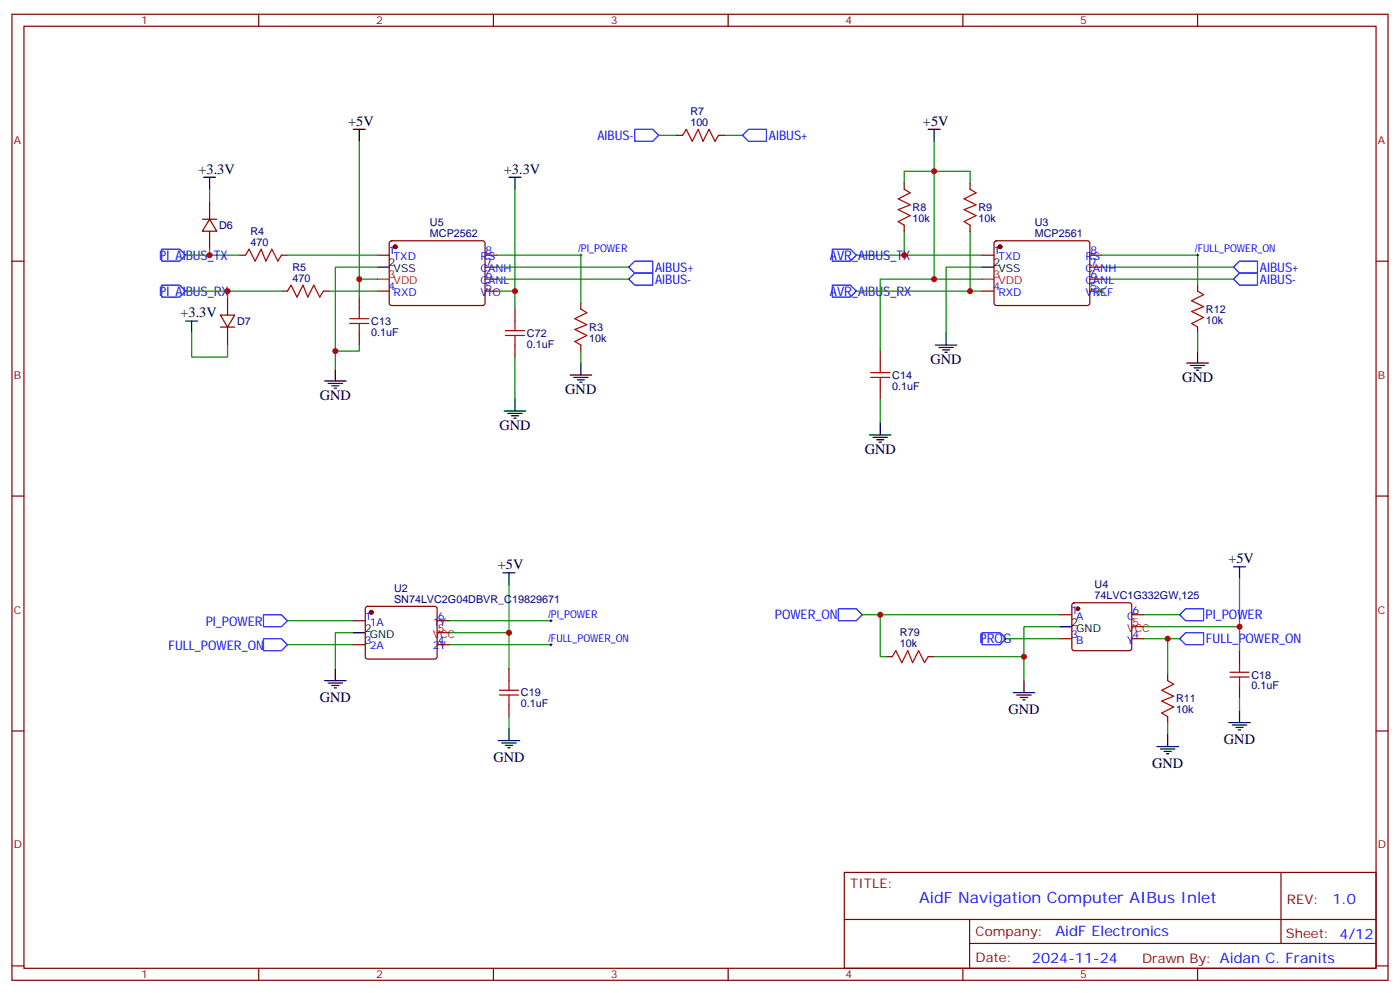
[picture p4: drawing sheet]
<svg xmlns="http://www.w3.org/2000/svg" width="412mm" height="292mm" viewBox="0 0 412 292" stroke-linecap="round" stroke-linejoin="round" font-family="sans-serif">
<g fill="none" stroke="#870000" stroke-width=".35">
<path d="M3.5 4.2h405.4v284.3h-405.4zM7.1 7.7h398.2v277.3h-398.2zM76.2 4.2v3.5M145.3 4.2v3.5M214.5 4.2v3.5M283.6 4.2v3.5M352.8 4.2v3.5M199.3 39.8h1.8M211.7 39.8h1.7M61.7 59.2v5.3M266.3 53.9v1.8M285.8 53.9v1.8"/>
<path d="M3.5 76.9h3.6M59.6 64.5h4.3M61.7 64.5l2.2 3.6h-4.3zM61.7 68.1v5.2M70.6 75.1h1.7M82.9 75.1h1.8M111.1 75.1h3.6M114.9 71.1l.5-.2h27l.5 .7-.1 17.9-.6 .4h-27.1l-.4-.7v-17.6zM142.9 75.1h3.5M142.9 78.6h3.5M266.3 66.3v1.8M285.8 66.3v1.8"/>
<path d="M289.3 75.1h3.5M293 71.1l.5-.2h27.1l.4 .7v17.9l-.7 .4h-27.1l-.4-.7v-17.6zM321 75.1h3.6M321 78.6h3.6M405.3 76.9h3.6M64.9 92.7h4.2l-2.1 3.6zM64.9 96.3h4.2M67 87.5v5.2M67 96.3v5.3M82.9 85.7h1.8M95.2 85.7h1.8M105.8 87.5v3.5"/>
<path d="M105.8 98v3.6M111.1 85.7h3.6M142.9 85.7h3.5M142.9 82.2h3.5M151.7 91v3.5M171.1 89.2v1.8M289.3 85.7h3.5M321 85.7h3.6M321 82.2h3.6M352.8 83.9v1.8M352.8 96.3v1.7M151.7 101.6v3.5"/>
<path d="M171.1 101.6v1.7M259.3 103.3v3.6M259.3 113.9v3.5M3.5 146h3.6M405.3 146h3.6M107.8 178.7l.5-.2h19.8l.5 .2 .2 .5-.1 14.4-.6 .4-20.1-.1-.4-.6v-14.1zM316 177.6l.4-.2h16.3l.5 .2 .2 .5v12.7l-.3 .5-.4 .2h-16.3l-.5-.2-.2-.5v-12.7zM104.1 182.7h3.5M104.1 189.8h3.5M128.8 182.7h3.5M128.8 189.8h3.5M149.9 196.8v3.5"/>
<path d="M261.1 193.3h1.7M273.4 193.3h1.8M312.2 180.9h3.5M312.2 188h3.5M333.4 180.9h3.5M333.4 188h3.5M344 198.6v1.7M365.1 191.5v3.6M3.5 215.2h3.6M149.9 207.4v3.5M344 210.9v1.8M365.1 202.1v3.5"/>
<path d="M405.3 215.2h3.6M248.7 256.8h156.6v28.2h-156.6zM377.3 256.8v20.9M248.7 270.6h156.5M285.6 277.7h119.6M285.6 270.6v14.1M3.5 284.3h3.6M76.2 285v3.5M145.3 285v3.5M214.5 285v3.5M283.6 285v3.5M352.8 285v3.5"/>
<path d="M405.3 284.3h3.6"/>
</g>
<g fill="#870000" stroke="#870000" stroke-width=".35">
<circle cx="116.4" cy="72.6" r=".53"/>
<circle cx="294.6" cy="72.6" r=".53"/>
<circle cx="109.4" cy="180.2" r=".53"/>
<circle cx="317.5" cy="179.2" r=".53"/>
</g>
<g fill="none" stroke="#000" stroke-width=".35">
<path d="M104.1 38.1h3.5M105.8 38.1v3.5M273.4 38.1h3.5M275.2 38.1v3.5M60 52.2h3.5M61.7 52.2v3.5M149.9 52.2h3.6M151.7 52.2v3.5M111.1 78.6h3.6M289.3 78.6h3.5M54.7 94.5h3.5M56.4 94.5v3.5"/>
<path d="M278.7 98v3.6M95.6 112.1h6.4M96.7 112.9h4.2M97.7 113.6h2.1M98.4 114.3h.7M98.8 108.6v3.5M151.7 117.4v3.6M167.9 110.4h6.4M169 111.1h4.2M170 111.8h2.2M170.7 112.5h.7M171.1 106.9v3.5"/>
<path d="M275.5 101.6h6.4M276.6 102.3h4.2M277.6 103h2.2M278.3 103.7h.7M349.6 106.9h6.4M350.7 107.6h4.2M351.7 108.3h2.1M352.4 109h.7M352.8 103.3v3.6M148.5 121h6.4M149.6 121.7h4.2M150.6 122.4h2.2"/>
<path d="M151.3 123.1h.7M256.1 128h6.4M257.2 128.7h4.2M258.2 129.4h2.1M258.9 130.1h.7M259.3 124.5v3.5M148.2 168.6h3.5M149.9 168.6v3.5M363.4 166.8h3.5M365.1 166.8v3.6M98.8 196.8v3.5M104.1 186.2h3.5"/>
<path d="M312.2 184.5h3.5M95.6 200.3h6.4M96.7 201h4.2M97.7 201.8h2.1M98.4 202.5h.7M146.8 218h6.3M147.8 218.7h4.2M148.9 219.4h2.1M149.9 214.5v3.5M298.4 203.9h6.4M299.5 204.6h4.2M300.6 205.3h2.1"/>
<path d="M301.3 206h.7M301.6 200.3v3.6M340.8 219.7h6.3M344 216.2v3.5M361.9 212.7h6.4M363 213.4h4.2M364.1 214.1h2.1M364.8 214.8h.7M365.1 209.2v3.5M149.6 220.1h.7M341.8 220.5h4.3M342.9 221.2h2.1"/>
<path d="M343.6 221.9h.7"/>
</g>
<path d="M111.1 82.2h3.6M289.3 82.2h3.5M128.8 186.2h3.5M333.4 184.5h3.5" fill="none" stroke="#f00" stroke-width=".35"/>
<g fill="none" stroke="#00f" stroke-width=".35">
<path d="M187 38.1h5.3l1.7 1.7-1.7 1.8h-5.3zM218.7 39.8l1.8-1.7h5.3v3.5h-5.3zM47.6 73.3h5.3l1.8 1.8-1.8 1.8h-5.3zM185.2 78.6l1.8-1.7h5.3v3.5h-5.3zM245.2 73.3h5.3l1.7 1.8-1.7 1.8h-5.3zM363.4 78.6l1.7-1.7h5.3v3.5h-5.3zM47.6 83.9h5.3l1.8 1.8-1.8 1.8h-5.3zM185.2 82.2l1.8-1.8h5.3v3.5h-5.3zM245.2 83.9h5.3l1.7 1.8-1.7 1.8h-5.3zM365.1 80.4h5.3v3.5h-5.3l-1.7-1.7zM246.9 179.2h5.3l1.8 1.7-1.8 1.8h-5.3zM77.6 188h5.3l1.8 1.8-1.8 1.7h-5.3z"/>
<path d="M77.6 180.9h5.3l1.8 1.8-1.8 1.8h-5.3zM289.3 186.2h5.3l1.7 1.8-1.7 1.8h-5.3zM347.5 180.9l1.7-1.7h5.3v3.5h-5.3zM349.2 186.2h5.3v3.6h-5.3l-1.7-1.8z"/>
</g>
<g fill="none" stroke="#008700" stroke-width=".35">
<path d="M194 39.8h5.3M213.4 39.8h5.3M61.7 55.7v3.5M105.8 41.6v40.6h5.3M151.7 55.7v30h-5.3M266.3 53.9v-3.5h19.5v3.5M275.2 41.6v40.6h14.1M54.7 75.1h7M61.7 73.3v1.8h8.9M84.7 75.1h26.4M111.1 78.6h-12.3v30M146.4 75.1h24.7v14.1"/>
<path d="M146.4 78.6h38.8M252.2 75.1h37.1M266.3 68.1v7M285.8 68.1v17.6M289.3 78.6h-10.6v19.4M324.6 75.1h28.2v8.8M324.6 78.6h38.8M54.7 85.7h28.2M56.4 98v7.1h10.6v-3.5M67 85.7v1.8M97 85.7h14.1M105.8 82.2v5.3"/>
<path d="M146.4 82.2h38.8M151.7 85.7v5.3M252.2 85.7h37.1M275.2 82.2h-15.9v21.1M324.6 82.2h38.8M352.8 98v5.3M105.8 101.6v1.7h-7M151.7 105.1v12.3M171.1 103.3v3.6M259.3 117.4v7.1M149.9 172.1v14.1M365.1 170.4v14.1h-28.2"/>
<path d="M84.7 189.8h19.4M84.7 182.7h19.4M104.1 186.2h-5.3v10.6M132.3 186.2h17.6v10.6M132.3 189.8h30M132.3 182.7h30M254 180.9h58.2M259.3 180.9v12.4h1.8M275.2 193.3h26.4M296.3 188h15.9M312.2 184.5h-10.6v15.8M336.9 188h10.6"/>
<path d="M336.9 180.9h10.6M344 188v10.6M365.1 184.5v7M149.9 210.9v3.6M344 212.7v3.5M365.1 205.6v3.6"/>
</g>
<g fill="none" stroke="#a10000" stroke-width=".35">
<path d="M201.1 39.8l1-1.7 1.8 3.5 1.8-3.5 1.4 3.5 1.7-3.5 1.8 3.5 1.1-1.8M266.3 55.7l1.8 1.1-3.5 1.7 3.5 1.8-3.5 1.4 3.5 1.8-3.5 1.7 1.7 1.1M285.8 55.7l1.7 1.1-3.5 1.7 3.5 1.8-3.5 1.4 3.5 1.8-3.5 1.7 1.8 1.1M72.3 75.1l1.1-1.8 1.7 3.6 1.8-3.6 1.4 3.6 1.8-3.6 1.7 3.6 1.1-1.8M84.7 85.7l1-1.8 1.8 3.6 1.8-3.6 1.4 3.6 1.7-3.6 1.8 3.6 1-1.8M103 95.2h5.7M103 93.8h5.7M105.8 91v2.8M105.8 95.2v2.8M148.9 98.7h5.6M148.9 97.3h5.6M151.7 94.5v2.8"/>
<path d="M151.7 98.7v2.9M171.1 91l1.8 1-3.6 1.8 3.6 1.8-3.6 1.4 3.6 1.7-3.6 1.8 1.8 1.1M352.8 85.7l1.7 1-3.5 1.8 3.5 1.8-3.5 1.4 3.5 1.8-3.5 1.7 1.8 1.1M256.5 111.1h5.6M256.5 109.7h5.6M259.3 106.9v2.8M259.3 111.1v2.8M262.8 193.3l1.1-1.8 1.7 3.6 1.8-3.6 1.4 3.6 1.8-3.6 1.7 3.6 1.1-1.8M362.3 199.3h5.6M362.3 197.9h5.6M365.1 195.1v2.8M365.1 199.3v2.8"/>
<path d="M147.1 204.6h5.7M147.1 203.2h5.7M149.9 200.3v2.9M149.9 204.6v2.8M344 200.3l1.7 1.1-3.5 1.8 3.5 1.7-3.5 1.4 3.5 1.8-3.5 1.8 1.8 1"/>
</g>
<path d="M323.1 84.3l2.9 2.8M326 84.3l-2.9 2.8" fill="none" stroke="#3c3" stroke-width=".35"/>
<path d="M170.7 75.1h.7M171.1 74.8v.7M352.4 75.1h.7M352.8 74.8v.7M161.9 189.8h.7M161.9 182.7h.7M162.3 182.4v.7M162.3 189.4v.7" fill="none" stroke="#000" stroke-width=".29"/>
<g fill="#c00">
<circle cx="61.7" cy="75.1" r=".88"/>
<circle cx="67" cy="85.7" r=".88"/>
<circle cx="266.3" cy="75.1" r=".88"/>
<circle cx="275.2" cy="50.4" r=".88"/>
<circle cx="275.2" cy="82.2" r=".88"/>
<circle cx="285.8" cy="85.7" r=".88"/>
<circle cx="149.9" cy="186.2" r=".88"/>
<circle cx="365.1" cy="184.5" r=".88"/>
<circle cx="151.7" cy="85.7" r=".88"/>
<circle cx="105.8" cy="82.2" r=".88"/>
<circle cx="98.8" cy="103.3" r=".88"/>
<circle cx="301.6" cy="193.3" r=".88"/>
<circle cx="344" cy="188" r=".88"/>
<circle cx="259.3" cy="180.9" r=".88"/>
</g>
<text font-size="4.6" fill="#00f" x="270.8" y="265.8">AidF Navigation Computer AIBus Inlet</text>
<g font-size="4.2">
<text x="102.5" y="37">+5V</text>
<text x="271.9" y="37">+5V</text>
<text x="58.4" y="51.1">+3.3V</text>
<text x="148.4" y="51.1">+3.3V</text>
<text x="53.2" y="93.4">+3.3V</text>
<text x="274.1" y="107.2">GND</text>
<text x="348.2" y="112.5">GND</text>
<text x="94.2" y="117.8">GND</text>
<text x="166.5" y="116">GND</text>
<text x="147.1" y="126.6">GND</text>
<text x="254.7" y="133.7">GND</text>
<text x="146.6" y="167.5">+5V</text>
<text x="361.8" y="165.7">+5V</text>
<text x="94.2" y="206.5">GND</text>
<text x="297" y="210">GND</text>
<text x="360.5" y="218.9">GND</text>
<text x="145.3" y="224.2">GND</text>
<text x="339.4" y="225.9">GND</text>
</g>
<g font-size="4.2" fill="#00f">
<text x="392.5" y="266">1.0</text>
<text x="310.9" y="275.6">AidF Electronics</text>
<text x="304" y="283.4">2024-11-24</text>
</g>
<g font-size="3.9" fill="#00f">
<text x="176" y="41.1">AIBUS-</text>
<text x="226.5" y="41.2">AIBUS+</text>
<text x="46.9" y="76.4">PI_AIBUS_TX</text>
<text x="244.5" y="76.4">AVR_AIBUS_TX</text>
<text x="193" y="80">AIBUS+</text>
<text x="193" y="83.5">AIBUS-</text>
<text x="371.1" y="83.5">AIBUS-</text>
<text x="371.1" y="80">AIBUS+</text>
<text x="46.9" y="87">PI_AIBUS_RX</text>
<text x="244.5" y="87">AVR_AIBUS_RX</text>
<text x="60.6" y="184.2">PI_POWER</text>
<text x="228.2" y="182.2">POWER_ON</text>
<text x="355.1" y="182.2">PI_POWER</text>
<text x="49.7" y="191.2">FULL_POWER_ON</text>
<text x="288.6" y="189.3">PROG</text>
<text x="355.2" y="189.3">FULL_POWER_ON</text>
</g>
<g font-size="3.9" fill="#800">
<text x="250.5" y="261.4">TITLE:</text>
<text x="379.1" y="266">REV:</text>
<text x="287.4" y="275.6">Company:</text>
<text x="378.7" y="276.2">Sheet: 4/12</text>
<text x="287.4" y="283.2">Date:</text>
<text x="336.4" y="283.3">Drawn By: Aidan C. Franits</text>
</g>
<g font-size="3.2" fill="#800">
<text x="41.6" y="7.2">1</text>
<text x="110.8" y="7.2">2</text>
<text x="179.9" y="7.2">3</text>
<text x="249.1" y="7.2">4</text>
<text x="318.2" y="7.2">5</text>
<text x="4.1" y="42.3">A</text>
<text x="405.9" y="42.3">A</text>
<text x="4.1" y="111.4">B</text>
<text x="405.9" y="111.4">B</text>
<text x="4.1" y="180.6">C</text>
<text x="405.9" y="180.6">C</text>
<text x="4.1" y="249.7">D</text>
<text x="405.9" y="249.7">D</text>
<text x="41.6" y="288">1</text>
<text x="110.8" y="288">2</text>
<text x="179.9" y="288">3</text>
<text x="249.1" y="288">4</text>
<text x="318.2" y="288">5</text>
</g>
<g font-size="3.2" fill="#000080">
<text x="203.4" y="33.8">R7</text>
<text x="203.4" y="37">100</text>
<text x="268.8" y="65.3">10k</text>
<text x="268.8" y="62.1">R8</text>
<text x="288.2" y="65.3">10k</text>
<text x="288.2" y="62.1">R9</text>
<text x="64.6" y="67.5">D6</text>
<text x="73.8" y="69.1">R4</text>
<text x="126.7" y="69.8">MCP2562</text>
<text x="126.7" y="66.6">U5</text>
<text x="304.8" y="69.8">MCP2561</text>
<text x="304.8" y="66.6">U3</text>
<text x="73.8" y="72.3">470</text>
<text x="86.1" y="82.9">470</text>
<text x="86.1" y="79.7">R5</text>
<text x="69.8" y="95.7">D7</text>
<text x="109.4" y="95.6">C13</text>
<text x="355.2" y="95.4">10k</text>
<text x="355.2" y="92.1">R12</text>
<text x="109.4" y="98.9">0.1uF</text>
<text x="155.2" y="99.2">C72</text>
<text x="173.6" y="100.6">10k</text>
<text x="173.6" y="97.4">R3</text>
<text x="155.2" y="102.4">0.1uF</text>
<text x="262.8" y="111.5">C14</text>
<text x="262.8" y="114.7">0.1uF</text>
<text x="322.4" y="173">U4</text>
<text x="116.1" y="177.4">SN74LVC2G04DBVR_C19829671</text>
<text x="116.1" y="174.1">U2</text>
<text x="322.4" y="176.3">74LVC1G332GW,125</text>
<text x="265.1" y="190.5">10k</text>
<text x="265.1" y="187.3">R79</text>
<text x="368.7" y="202.9">0.1uF</text>
<text x="368.7" y="199.7">C18</text>
<text x="153.5" y="208.2">0.1uF</text>
<text x="153.5" y="205">C19</text>
<text x="346.4" y="210">10k</text>
<text x="346.4" y="206.7">R11</text>
</g>
<g font-size="3.2" fill="#00f">
<text x="114.5" y="74.8">1</text>
<text x="116" y="76.5">TXD</text>
<text x="141.6" y="76.5">RS</text>
<text x="143.1" y="74.8">8</text>
<text x="170.4" y="74.2">/PI_POWER</text>
<text x="292.6" y="74.8">1</text>
<text x="294.1" y="76.5">TXD</text>
<text x="319.7" y="76.5">RS</text>
<text x="321.2" y="74.8">8</text>
<text x="352.1" y="74.2">/FULL_POWER_ON</text>
<text x="141.6" y="83.6">CANL</text>
<text x="141.6" y="80">CANH</text>
<text x="143.1" y="81.8">6</text>
<text x="143.1" y="78.3">7</text>
<text x="319.7" y="83.6">CANL</text>
<text x="319.7" y="80">CANH</text>
<text x="321.2" y="81.8">6</text>
<text x="321.2" y="78.3">7</text>
<text x="114.5" y="85.3">4</text>
<text x="116" y="87.1">RXD</text>
<text x="141.6" y="87.1">VIO</text>
<text x="143.1" y="85.3">5</text>
<text x="292.6" y="85.3">4</text>
<text x="294.1" y="87.1">RXD</text>
<text x="319.7" y="87.1">VREF</text>
<text x="321.2" y="85.3">5</text>
<text x="107.4" y="182.4">1</text>
<text x="108.9" y="184.1">1A</text>
<text x="127.5" y="184.1">1Y</text>
<text x="128.9" y="182.4">6</text>
<text x="161.6" y="181.8">/PI_POWER</text>
<text x="315.6" y="180.6">1</text>
<text x="317" y="182.4">A</text>
<text x="332.1" y="182.4">C</text>
<text x="333.6" y="180.6">6</text>
<text x="107.4" y="189.4">3</text>
<text x="108.9" y="191.2">2A</text>
<text x="127.5" y="191.2">2Y</text>
<text x="128.9" y="189.4">4</text>
<text x="161.6" y="188.9">/FULL_POWER_ON</text>
<text x="315.6" y="187.6">3</text>
<text x="317" y="189.4">B</text>
<text x="332.1" y="189.4">Y</text>
<text x="333.6" y="187.6">4</text>
</g>
<g font-size="3.2">
<text x="114.5" y="78.3">2</text>
<text x="116" y="80">VSS</text>
<text x="292.6" y="78.3">2</text>
<text x="294.1" y="80">VSS</text>
<text x="107.4" y="185.9">2</text>
<text x="315.6" y="184.1">2</text>
<text x="317" y="185.9">GND</text>
<text x="108.9" y="187.6">GND</text>
</g>
<g font-size="3.2" fill="#f00">
<text x="114.5" y="81.8">3</text>
<text x="116" y="83.6">VDD</text>
<text x="292.6" y="81.8">3</text>
<text x="294.1" y="83.6">VDD</text>
<text x="128.9" y="185.9">5</text>
<text x="332.1" y="185.9">VCC</text>
<text x="333.6" y="184.1">5</text>
<text x="127.5" y="187.6">VCC</text>
</g>
</svg>
